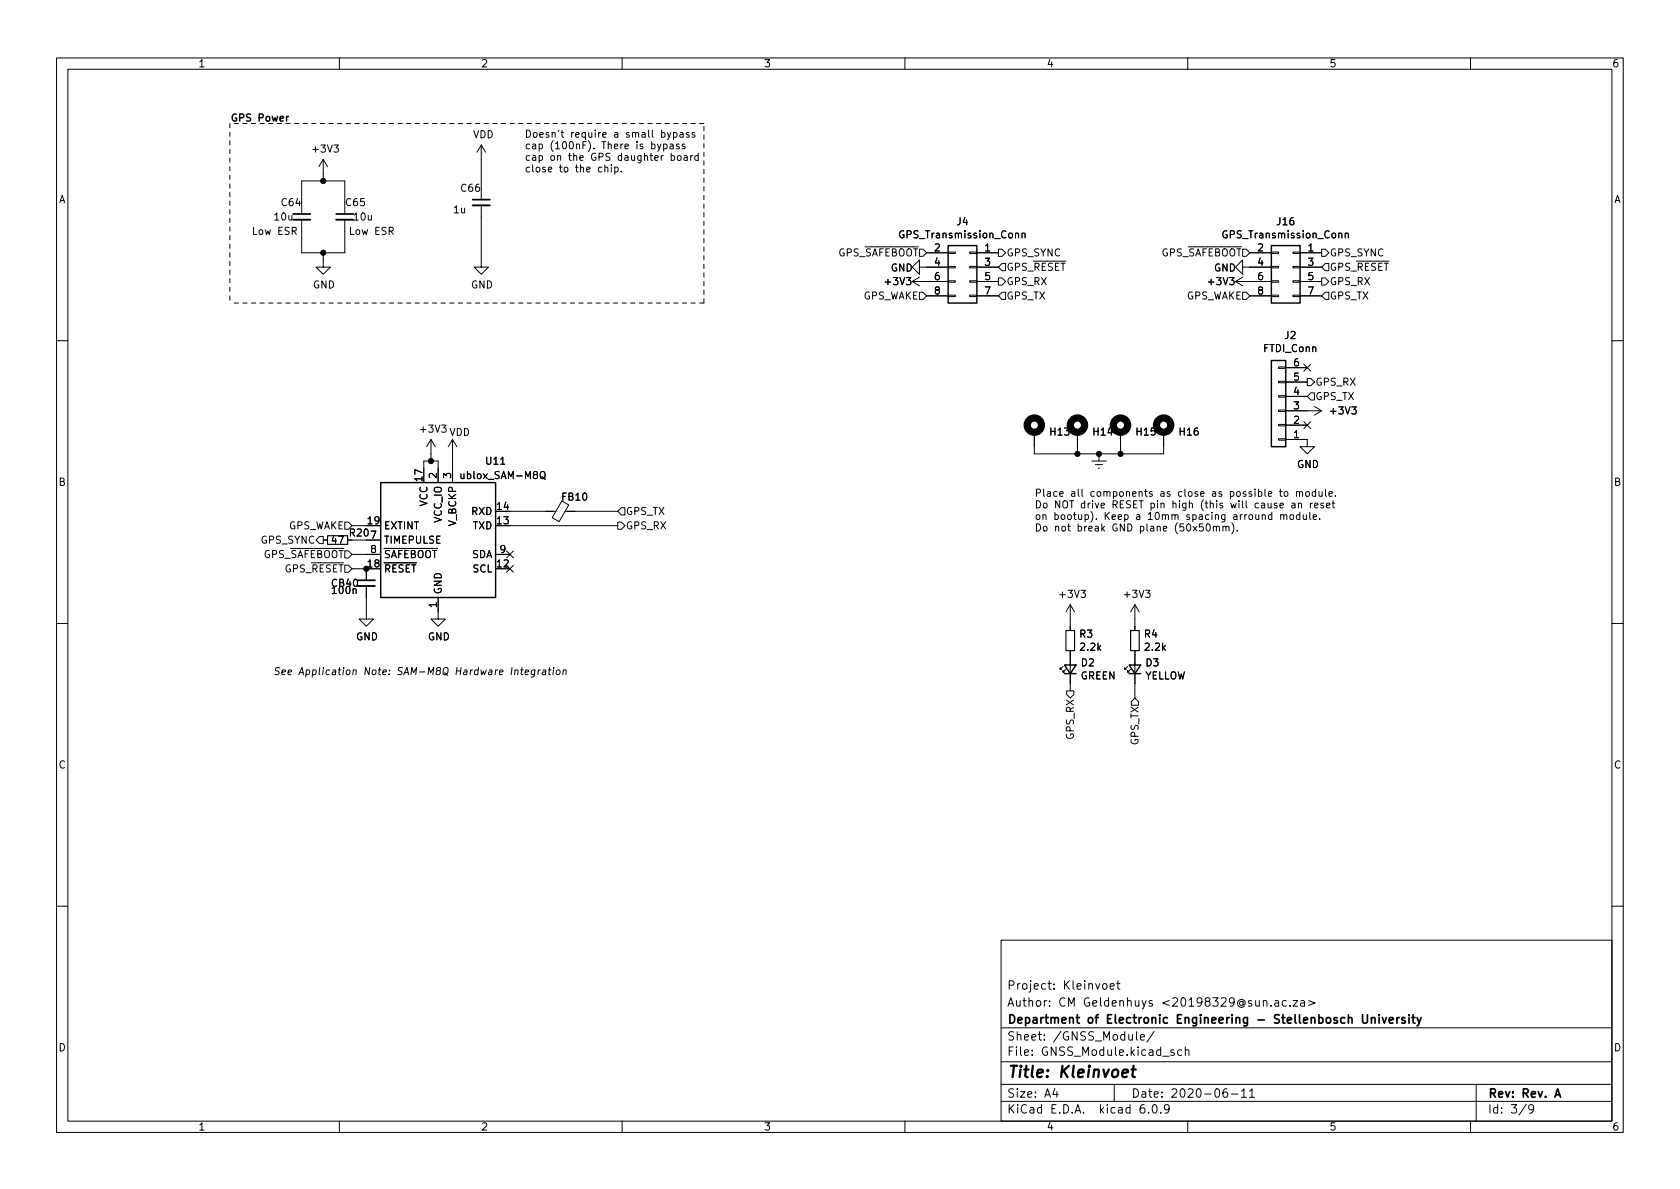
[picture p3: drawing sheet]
<svg xmlns="http://www.w3.org/2000/svg" width="297mm" height="210mm" viewBox="0 0 297 210" stroke-linecap="round" stroke-linejoin="round" font-family="sans-serif">
<g fill="none" stroke="#000" stroke-width=".18">
<path d="M10 10.2h277v190.1h-277zM12 12.2h273v186.1h-273zM60 10.2v2M110 10.2v2M160 10.2v2M210 10.2v2M260 10.2v2M53.3 38.9v5.8h7.7v-5.8M53.3 37.8v-5.8h7.7v5.8M57.1 28.2l-.7 1.3M57.1 28.2v3.8M57.1 28.2l.8 1.3"/>
<path d="M85.1 36.3v10.9h1.3l-1.3 1.3-1.3-1.3h1.3M85.1 25.6l-.8 1.3M85.1 25.6v9.7M85.1 25.6l.8 1.3M106.9 29.7l.2-.1h.3l.1 .8M106.9 29.1v1.3M108.1 29.6v.8M108.7 29.6h.4l.2 .2-.1 .5h-.5M108.7 29.6v1.2M109.8 30.3v.1M116.3 25.5l.3 .8M116.9 25.5l-.5 1.1-.1 .1"/>
<path d="M117 23.5l.3-.1 .3 .3-.1 .5h-.5M117.3 25.5h.4l.2 .2-.1 .6h-.5M117.3 25.5v1.2M118 23.4l.3 .9M118.5 25.5h.5v.8M118.6 23.4l-.4 1.2-.2 .1M118.7 27.6l.3-.1 .3 .3-.1 .5h-.5M118.7 27.1v1.3M119 25.8h-.4l-.2 .2 .2 .3h.4M119.1 23.5l.4-.1 .2 .3-.1 .5h-.5M119.1 23.4v1.3M119.8 27.6l.2-.1 .4 .1v.5l-.1 .2-.3 .1-.2-.2z"/>
<path d="M120.1 25.5h-.3l-.2 .2v.1l.5 .2v.3h-.5M120.2 23.5h.5l.1 .8M120.8 23.7l-.4 .1-.2 .2 .2 .3 .4-.1M121 27.6h.5v.8M121.1 25.5h-.3l-.2 .2 .1 .1 .4 .2v.3h-.5M121.5 27.8l-.4 .1-.2 .2 .2 .3 .4-.1M121.8 23.5l-.3-.1-.2 .2 .1 .2 .4 .1v.3h-.5M122.1 27.5v.9M122.5 27.5l-.4 .3M122.8 23.5l-.3-.1-.1 .2v.2l.4 .1v.3h-.4M123.4 27.6l-.3-.1-.3 .3 .2 .5h.4M123.4 27.1v1.3"/>
<path d="M57.1 44.7v2.5h1.3l-1.3 1.3-1.2-1.3h1.2M161.3 49.8h6.3M161.3 49.8l1.3 .7M162.6 47.2v-1.2l-1.3 1.2 1.3 1.3v-1.3h5M162.6 51.7h.6l.6 .6-.6 .7h-.6zM162.6 44.1h.6l.6 .6-.6 .6h-.6zM162.6 49l-1.3 .8M163.8 44.7h3.8M163.8 52.3h3.8M167.6 52.2h1.3v.2h-1.3zM167.6 49.7h1.3v.2h-1.3zM167.6 47.1h1.3v.3h-1.3z"/>
<path d="M167.6 44.6h1.3v.2h-1.3zM171.4 52.2h1.3v.2h-1.3zM171.4 49.7h1.3v.2h-1.3zM171.4 47.1h1.3v.3h-1.3zM171.4 44.6h1.3v.2h-1.3zM172.7 44.7h3.8M172.7 47.2h3.8M172.7 49.8h3.8M172.7 52.3h3.8M176.5 44.1h.7l.6 .6-.6 .6h-.7zM176.5 49.1h.7l.6 .7-.6 .6h-.7zM177.2 46.6h.6v1.3h-.6l-.7-.7z"/>
<path d="M177.2 51.7h.6v1.3h-.6l-.7-.7zM180.7 41.3l.2-.1 .3 .1v.8M180.7 41.2v.9M218.4 49.8h6.4M218.4 49.8l1.3 .7M219.7 47.2v-1.2l-1.3 1.2 1.3 1.3v-1.3h5.1M219.7 44.1h.6l.7 .6-.7 .6h-.6zM219.7 51.7h.6l.7 .6-.7 .7h-.6zM219.7 49l-1.3 .8M221 44.7h3.8M221 52.3h3.8M224.8 52.2h1.3v.2h-1.3z"/>
<path d="M224.8 49.7h1.3v.2h-1.3zM224.8 47.1h1.3v.3h-1.3zM224.8 44.6h1.3v.2h-1.3zM228.6 52.2h1.3v.2h-1.3zM228.6 49.7h1.3v.2h-1.3zM228.6 47.1h1.3v.3h-1.3zM228.6 44.6h1.3v.2h-1.3zM229.9 44.7h3.8M229.9 47.2h3.8M229.9 49.8h3.8M229.9 52.3h3.8M233.7 49.1h.6l.6 .7-.6 .6h-.6z"/>
<path d="M233.7 44.1h.6l.6 .6-.6 .6h-.6zM234.3 46.6h.6v1.3h-.6l-.6-.7zM234.3 51.7h.6v1.3h-.6l-.6-.7zM237.9 41.3l.1-.1 .3 .1 .1 .8M237.9 41.2v.9M10 60.2h2M76.2 77.7l-.8 1.3M76.2 77.7v3.8M76.2 77.7l.8 1.3M80 77.7l-.8 1.3M80 77.7v7.6M80 77.7l.8 1.3"/>
<path d="M182.9 76.4v3.9h22.8v-3.9M190.5 76.4v3.9M198.1 76.4v3.9M226.1 64.9h1.2v.2h-1.2zM226.1 67.4h1.2v.3h-1.2zM226.1 70h1.2v.2h-1.2zM226.1 72.5h1.2v.3h-1.2zM226.1 75.1h1.2v.2h-1.2zM226.1 77.6h1.2v.2h-1.2zM227.3 77.7h3.8v1.3h1.3l-1.3 1.3-1.2-1.3h1.2M227.3 72.6h6.4M227.3 75.2h3.8"/>
<path d="M227.3 70.1h3.8M227.3 67.6h3.8M227.3 65h3.8M230.5 64.4l1.2 1.2M230.5 74.6l1.2 1.2M231.1 66.9h.7l.6 .7-.6 .6h-.7zM231.7 64.4l-1.2 1.2M231.7 74.6l-1.2 1.2M231.8 69.5h.6v1.2h-.6l-.7-.6zM232.4 71.9l1.3 .7M233.7 72.6l-1.3 .8M285 60.2h2"/>
<path d="M56.5 94.9h.6v1.2h-.6l-.6-.6zM57.1 95.5h.8M61 97.4h.6l.6 .6-.6 .7h-.6zM61 92.3h.6l.6 .7-.6 .6h-.6zM62.2 98h5.1M62.2 93h2.6M64.8 95.5h2.5M74.9 82.8v-1.3h2.6v3.8M87.6 98h2.6M89.6 100l1.2 1.2M89.6 97.4l1.2 1.2M90.2 90.4h8.1"/>
<path d="M90.2 93h19M90.8 100l-1.2 1.2M90.8 97.4l-1.2 1.2M95.6 83.6l.2-.2a.43 .43 0 0 1 .6 .4v.4a.42 .42 0 0 1-.5 .5 .42 .42 0 0 1-.4-.5zM95.8 84.3l.6 .5M99.3 88.6l1.3 .7-1.7 2.9-1.3-.7zM99.9 90.4h9.3M109.2 92.3h.7l.6 .7-.6 .6h-.7zM109.9 89.8h.6v1.3h-.6l-.7-.7zM193 81.5h2.6M193.7 82.2h1.2M194.2 82.8h.2"/>
<path d="M194.3 80.3v1.2M212.7 92.6h-.6l-.1 .6 .2-.1 .5 .1 .1 .2-.1 .4-.2 .1-.5-.1M213.4 92.7l.2-.1a.68 .68 0 0 1 .4 .7 .68 .68 0 0 1-.4 .6 .84 .84 0 0 1-.2-1.2zM214.5 93.2l.2-.1h.3l.1 .8M214.5 93.1v.8M215.1 93.2l.2-.1h.3v.8M216.2 93.2l.2-.1h.3l.1 .8M216.2 93.1v.8M216.8 93.2l.1-.1h.3l.1 .8M217.8 92.5a1.46 1.46 0 0 1 0 1.9M218.8 93.8v.1M224.9 91.1l-.4-.1-.2 .3 .1 .5h.5"/>
<path d="M224.9 90.6v1.3M226.2 86.9h.5M226.3 89.4l.6-.1v-.3h-.4l-.2 .2 .1 .6h.5M226.4 86.5v1.1l.3 .2M226.4 91.1l.2-.1 .3 .1 .1 .8M226.4 91v.9M227 91.2l.2-.2 .3 .1v.8M227.2 87l.3-.1 .2 .3v.3l-.2 .3-.3-.1-.2-.2zM228.2 91.1l.3-.1 .2 .3v.3l-.2 .3-.3-.1-.1-.2zM228.4 89h.5l.1 .8M229 89.3h-.4l-.2 .2 .2 .3h.4M229.2 87l.2-.1 .3 .1 .1 .8"/>
<path d="M229.2 86.9v.9M229.6 89.1l.2-.1h.3v.8M229.6 89v.8M229.8 87.1l.1-.2 .3 .1 .1 .8M229.8 91.1l-.3-.1-.3 .3 .1 .5h.5M229.8 90.6v1.3M230.4 91l.1 .8 .3 .1 .2-.2M231 87l.3-.1 .2 .3v.3l-.2 .3-.3-.1-.1-.2zM231 91v.9M231.6 90.6v1.1l.2 .2M231.7 89v.8M232.1 89l-.4 .2"/>
<path d="M232.2 91.4l.6-.1-.1-.2-.3-.1-.2 .2v.6h.5M232.4 89.4l.6-.1v-.3h-.4l-.2 .2 .1 .6h.5M232.6 87l-.4-.1-.2 .3 .1 .5h.5M232.6 86.5v1.3M233.2 86.9l.1 .8 .3 .1 .2-.1M233.3 91.7v.2M233.8 86.9v.9M234 89h-.3l-.2 .2 .1 .1 .4 .2v.3h-.5M234.4 86.5v1.1l.1 .2M234.5 89.4l.6-.1v-.3h-.4l-.2 .2 .1 .6h.5M235 87.4l.6-.2-.1-.2-.4-.1-.1 .2v.6h.5M235.5 89h.5"/>
<path d="M235.7 88.5v1.1l.3 .2M236.1 87.7v.1M10 110.2h2M62.2 100.6h2.6v2M64.8 103.6v5.9h1.2l-1.2 1.2-1.3-1.2h1.3M77.5 105.7v3.8h1.2l-1.2 1.2-1.3-1.2h1.3M92.1 118.5h.4M92.3 118l-.1 1.1 .2 .2M92.8 118.9l.7-.1-.1-.3h-.3l-.2 .1v.6h.4M94.6 118.5h-.5l-.2 .6 .2 .2 .4-.1M94.6 118.5l-.1 1-.3 .2h-.3M95.2 118.5l-.1 .8"/>
<path d="M95.6 118.5l-.4 .2M96 118.5h.5l-.1 .8M96.5 118.8h-.4l-.2 .2 .1 .3 .4-.1M97 118.5h.4M97.2 118l-.2 1.1 .3 .2M97.9 118.5l-.1 .8M97.9 118v.2M98.4 118.6l.2-.1 .4 .1v.5l-.2 .1-.3 .1-.1-.1zM99.6 118.6l.2-.1h.3v.8M99.6 118.5l-.1 .8M188 117.9l-.5 .5v-.3v.3h.2M188.5 118.4l-.5 .5v-.3v.3h.2"/>
<path d="M189.2 106.9l-.7 1.3M189.2 106.9v4.6M189.2 115.1v7.1M189.2 106.9l.8 1.3M199.4 117.9l-.5 .5v-.3v.3h.2M199.9 118.4l-.5 .5v-.3v.3h.2M200.7 106.9v4.6M200.7 115.1v8.3M200.7 106.9l-.8 1.3M200.7 106.9l.7 1.3M285 110.2h2M188.6 122.2h1.3v.6l-.7 .6-.6-.6z"/>
<path d="M200.7 123.4l.6 .7v.6h-1.3v-.6zM10 160.2h2M177 166.3h108v32h-108zM195.1 174l.3-.1 .3 .3v.4l-.3 .3h-.3l-.2-.3v-.4zM196.3 174.4l.7-.1-.1-.3-.4-.1-.2 .2 .1 .8h.5M197.4 173.9h.6M197.6 173.4v1.3l.4 .2M224.7 177.8v.1M225.4 177h.6l.1 .9M226.1 177.3l-.5 .1a.29 .29 0 0 0-.2 .2 .29 .29 0 0 0 .2 .3h.5M227.4 177l-.4-.1-.3 .3v.4l.2 .3h.5M228.1 177.8v.1"/>
<path d="M228.6 176.9h.8l-.8 1h.8M230 177h.6v.9M230.6 177.3l-.5 .1a.29 .29 0 0 0-.2 .2 .29 .29 0 0 0 .2 .3h.5M231.4 176.9l1.1 .5-1.1 .4M285 160.2h2M60 198.3v2M110 198.3v2M160 198.3v2M177 194.8h108M177 191.8h108M177 187.8h108M177 181.8h108"/>
<path d="M186.5 192.5l-.4 1h1M186.9 193v1M197 191.8v3M200.9 182.4v1.3l.2 .2M201.6 183.4l.8-.1-.1-.3-.4-.1-.3 .2 .1 .8h.6M202.3 195.3a.59 .59 0 0 0-.7 .7v.5l.1 .3h.4l.3-.1v-.5l-.1-.2-.4-.1-.3 .3M203.1 196.7v.1M203.9 195.4l.2-.1a.81 .81 0 0 1 .6 .7 .81 .81 0 0 1-.3 .8h-.2a.81 .81 0 0 1-.6-.6 .81 .81 0 0 1 .3-.8zM204.1 182.4l-1.3 1.9M205.2 196.7v.1M206.7 196l-.3 .3h-.3l-.2-.3 .1-.6 .4-.1 .2 .2a.99 .99 0 0 1-.3 1.3h-.3M207.6 185.7l-.4-.1-.2 .2 .1 .3 .5 .1v.4h-.6"/>
<path d="M208.9 185.7l-.4-.1-.3 .3v.4l.2 .3h.5M209.6 185.8l.2-.2 .3 .1 .1 .9M209.6 185.1v1.5M210 198.3v2M216.9 192.5a.59 .59 0 0 0-.7 .7v.5l.2 .3h.4l.2-.1 .1-.5-.2-.2-.4-.1-.3 .3M217.7 193.5h1.2M219.5 193l.4-.5v1.5M219.5 194h.9M220.9 193l.5-.5v1.5M220.9 194h.9M260 198.3v2M261 191.8v6.5"/>
<path d="M269.9 195.3l-1.3 1.9M271.2 196l-.3 .3h-.3l-.3-.3 .1-.6 .5-.1 .2 .2a.99 .99 0 0 1-.4 1.3h-.3"/>
</g>
<g fill="none" stroke="#000" stroke-width=".3">
<path d="M51.8 37.8h3.1M59.4 37.8h3.1M83.6 35.3h3M63.2 102.6h3.1M240.9 179.4v1.2l.3 .3h.4l.2-.3v-1.2M242.5 179.9v1M243.8 179.4v.2M243.8 179.9v1M244.4 179.9l.4 1 .3-1M247 179.9v1M247.4 179.9l-.3 .1-.1 .2M249.1 179.4v.2"/>
<path d="M249.1 179.9v1M249.6 179.9h.6M249.8 179.4v1.3l.4 .2M250.6 179.9l.3 1M251.3 179.9l-.5 1.4-.2 .1M242.5 180.1l.2-.2 .4 .1v.9M245.6 180.4l.7-.1v-.3l-.5-.1-.2 .2 .1 .8h.6M248.4 180l-.3-.1-.3 .2 .1 .3 .5 .1v.4h-.6M274.9 194l.5-1.5 .5 1.5M275.1 193.6h.7"/>
</g>
<path d="M198.5 189.8l.9-.2v-.4l-.2-.1-.6 .1-.2 1 .3 .3 .5-.1M200.1 189.1h.7M200.4 188.5l-.2 1.7 .1 .2 .4 .1" fill="none" stroke="#000" stroke-width=".4"/>
<path d="M51 20.6l-.3 .2M167.6 43.4h5.1v10.2h-5.1zM224.8 43.4h5.1v10.2h-5.1zM224.8 63.7h2.5v15.3h-2.5zM67.3 85.3h20.3v20.4h-20.3zM188.2 117.6h2l-1 1.5zM188.2 119.1h2M199.6 117.6h2.1l-1 1.5zM199.6 119.1h2.1" fill="none" stroke="#000" stroke-width=".25"/>
<g fill="none" stroke="#000" stroke-width="1.3">
<circle cx="182.9" cy="75.2" r="1.27"/>
<circle cx="190.5" cy="75.2" r="1.27"/>
<circle cx="198.1" cy="75.2" r="1.27"/>
<circle cx="205.7" cy="75.2" r="1.27"/>
</g>
<path d="M51.8 38.9h3.1M59.4 38.9h3.1M83.6 36.3h3M63.2 103.6h3.1" fill="none" stroke="#000" stroke-width=".33"/>
<path d="M57.9 94.7h3.6v1.6h-3.6zM188.5 111.5h1.5v3.6h-1.5zM199.9 111.5h1.5v3.6h-1.5z" fill="none" stroke="#000" stroke-width=".2"/>
<path d="M40.6 21.8v31.8M124.5 21.8h-83.9M124.5 53.6v-31.8M124.5 53.6h-83.9" fill="none" stroke="#000" stroke-width=".18" stroke-dasharray=".8 .8"/>
<g fill="#000" stroke="#000" stroke-width=".18">
<circle cx="57.1" cy="32" r=".46"/>
<circle cx="57.1" cy="44.7" r=".46"/>
<circle cx="76.2" cy="81.5" r=".46"/>
<circle cx="190.5" cy="80.3" r=".46"/>
<circle cx="194.3" cy="80.3" r=".46"/>
<circle cx="198.1" cy="80.3" r=".46"/>
<circle cx="64.8" cy="100.6" r=".46"/>
</g>
<text font-size="2.8" x="178" y="190.6">Title: Kleinvoet</text>
<g font-size="2.1">
<text x="178" y="178">Author: CM Geldenhuys &lt;20198329@sun.ac.za&gt;</text>
<text x="178" y="175">Project: Kleinvoet</text>
<text x="178" y="184">Sheet: /GNSS_Module/</text>
<text x="178" y="181">Department of Electronic Engineering - Stellenbosch University</text>
<text x="178" y="186.7">File: GNSS_Module.kicad_sch</text>
<text x="178" y="196.9">KiCad E.D.A. kicad 6.0.9</text>
<text x="178" y="194.1">Size: A4</text>
<text x="200" y="194.1">Date: 2020-06-11</text>
<text x="263" y="194.1">Rev: Rev. A</text>
<text x="263" y="196.9">Id: 3/9</text>
</g>
<g font-size="1.8">
<text x="35" y="11.9">1</text>
<text x="85" y="11.9">2</text>
<text x="135" y="11.9">3</text>
<text x="185" y="11.9">4</text>
<text x="235" y="11.9">5</text>
<text x="285" y="11.9">6</text>
<text x="40.6" y="21.5">GPS Power</text>
<text x="55.4" y="27">+3V3</text>
<text x="83.6" y="24.4">VDD</text>
<text x="92.7" y="24.3">Doesn't require a small bypass</text>
<text x="92.7" y="26.4">cap (100nF). There is bypass</text>
<text x="92.7" y="28.4">cap on the GPS daughter board</text>
<text x="10.3" y="35.9">A</text>
<text x="81.6" y="33.9">C66</text>
<text x="92.7" y="30.5">close to the chip.</text>
<text x="285.3" y="35.9">A</text>
<text x="44.7" y="41.5">Low ESR</text>
<text x="48.6" y="39">10u</text>
<text x="49.8" y="36.4">C64</text>
<text x="61.2" y="36.4">C65</text>
<text x="61.9" y="41.5">Low ESR</text>
<text x="62.7" y="39">10u</text>
<text x="80.2" y="37.7">1u</text>
<text x="169.2" y="39.8">J4</text>
<text x="225.9" y="39.8">J16</text>
<text x="146.5" y="45.3">GPS_~{SAFEBOOT}</text>
<text x="159.3" y="42.1">GPS_Transmission_Conn</text>
<text x="165.2" y="44.4">2</text>
<text x="165.2" y="47">4</text>
<text x="174.1" y="44.4">1</text>
<text x="174.1" y="47">3</text>
<text x="177.9" y="47.9">GPS_~{RESET}</text>
<text x="177.9" y="45.3">GPS_SYNC</text>
<text x="203.7" y="45.3">GPS_~{SAFEBOOT}</text>
<text x="216.5" y="42.1">GPS_Transmission_Conn</text>
<text x="222.4" y="44.4">2</text>
<text x="222.4" y="47">4</text>
<text x="231.3" y="44.4">1</text>
<text x="231.3" y="47">3</text>
<text x="235.1" y="45.3">GPS_SYNC</text>
<text x="235.1" y="47.9">GPS_~{RESET}</text>
<text x="55.3" y="51">GND</text>
<text x="83.3" y="51">GND</text>
<text x="152.3" y="53">GPS_WAKE</text>
<text x="156.7" y="50.4">+3V3</text>
<text x="157.5" y="48">GND</text>
<text x="165.2" y="49.5">6</text>
<text x="165.2" y="52.1">8</text>
<text x="174.1" y="49.5">5</text>
<text x="174.1" y="52.1">7</text>
<text x="177.9" y="53">GPS_TX</text>
<text x="177.9" y="50.4">GPS_RX</text>
<text x="209.5" y="53">GPS_WAKE</text>
<text x="213.8" y="50.4">+3V3</text>
<text x="214.6" y="48">GND</text>
<text x="222.4" y="49.5">6</text>
<text x="222.4" y="52.1">8</text>
<text x="231.3" y="49.5">5</text>
<text x="231.3" y="52.1">7</text>
<text x="235.1" y="50.4">GPS_RX</text>
<text x="235.1" y="53">GPS_TX</text>
<text x="227.2" y="59.9">J2</text>
<text x="223.4" y="62.2">FTDI_Conn</text>
<text x="228.7" y="64.8">6</text>
<text x="228.7" y="69.8">4</text>
<text x="228.7" y="67.3">5</text>
<text x="232.5" y="70.7">GPS_TX</text>
<text x="232.5" y="68.2">GPS_RX</text>
<text x="74.5" y="76.5">+3V3</text>
<text x="79.4" y="77.1">VDD</text>
<text x="185.8" y="77">H13</text>
<text x="193.4" y="77">H14</text>
<text x="201" y="77">H15</text>
<text x="208.6" y="77">H16</text>
<text x="228.7" y="77.5">1</text>
<text x="228.7" y="74.9">2</text>
<text x="228.7" y="72.4">3</text>
<text x="235.4" y="73.3">+3V3</text>
<text x="86" y="82.2">U11</text>
<text x="229.3" y="82.7">GND</text>
<text x="10.3" y="85.9">B</text>
<text x="74.7" y="85.1" transform="rotate(-90 74.7 85.1)">17</text>
<text x="75.6" y="89.6" transform="rotate(-90 75.6 89.6)">VCC</text>
<text x="77.2" y="84.6" transform="rotate(-90 77.2 84.6)">2</text>
<text x="79.8" y="84.6" transform="rotate(-90 79.8 84.6)">3</text>
<text x="81.9" y="84.7">ublox_SAM-M8Q</text>
<text x="99.4" y="88.5">FB10</text>
<text x="182.9" y="87.8">Place all components as close as possible to module.</text>
<text x="182.9" y="89.9">Do NOT drive RESET pin high (this will cause an reset</text>
<text x="285.3" y="85.9">B</text>
<text x="50.7" y="93.6">GPS_WAKE</text>
<text x="61.9" y="94.9">R20</text>
<text x="65.1" y="92.7">19</text>
<text x="65.5" y="95.2">7</text>
<text x="67.8" y="93.6">EXTINT</text>
<text x="78.1" y="92.4" transform="rotate(-90 78.1 92.4)">VCC_IO</text>
<text x="80.6" y="93" transform="rotate(-90 80.6 93)">V_BCKP</text>
<text x="83.4" y="91.1">RXD</text>
<text x="83.6" y="93.6">TXD</text>
<text x="87.9" y="92.7">13</text>
<text x="87.9" y="90.2">14</text>
<text x="110.6" y="91.1">GPS_TX</text>
<text x="110.6" y="93.6">GPS_RX</text>
<text x="182.9" y="91.9">on bootup). Keep a 10mm spacing arround module.</text>
<text x="182.9" y="94">Do not break GND plane (50x50mm).</text>
<text x="44.9" y="98.7">GPS_~{SAFEBOOT}</text>
<text x="46.1" y="96.1">GPS_SYNC</text>
<text x="48.9" y="101.2">GPS_~{RESET}</text>
<text x="58.7" y="96.1">47</text>
<text x="65.1" y="100.3">18</text>
<text x="65.5" y="97.8">8</text>
<text x="67.8" y="101.2">~{RESET}</text>
<text x="67.8" y="96.1">TIMEPULSE</text>
<text x="67.8" y="98.7">~{SAFEBOOT}</text>
<text x="83.4" y="98.7">SDA</text>
<text x="83.6" y="101.2">SCL</text>
<text x="87.9" y="100.3">12</text>
<text x="88.4" y="97.8">9</text>
<text x="58.7" y="103.8">CB40</text>
<text x="58.9" y="105">100n</text>
<text x="77.2" y="107.4" transform="rotate(-90 77.2 107.4)">1</text>
<text x="78.1" y="105.2" transform="rotate(-90 78.1 105.2)">GND</text>
<text x="187.5" y="105.7">+3V3</text>
<text x="199" y="105.7">+3V3</text>
<text x="62.9" y="113.2">GND</text>
<text x="75.6" y="113.2">GND</text>
<text x="190.9" y="112.7">R3</text>
<text x="202.3" y="112.7">R4</text>
<text x="48.3" y="119.4">See Application Note: SAM-M8Q Hardware Integration</text>
<text x="191.1" y="115.1">2.2k</text>
<text x="191.2" y="117.8">D2</text>
<text x="202.5" y="115.1">2.2k</text>
<text x="202.6" y="117.8">D3</text>
<text x="191" y="120.1">GREEN</text>
<text x="202.3" y="120.1">YELLOW</text>
<text x="189.9" y="130.7" transform="rotate(-90 189.9 130.7)">GPS_RX</text>
<text x="201.3" y="131.8" transform="rotate(-90 201.3 131.8)">GPS_TX</text>
<text x="10.3" y="135.9">C</text>
<text x="285.3" y="135.9">C</text>
<text x="10.3" y="185.9">D</text>
<text x="285.3" y="185.9">D</text>
<text x="35" y="199.9">1</text>
<text x="85" y="199.9">2</text>
<text x="135" y="199.9">3</text>
<text x="185" y="199.9">4</text>
<text x="235" y="199.9">5</text>
<text x="285" y="199.9">6</text>
</g>
</svg>
